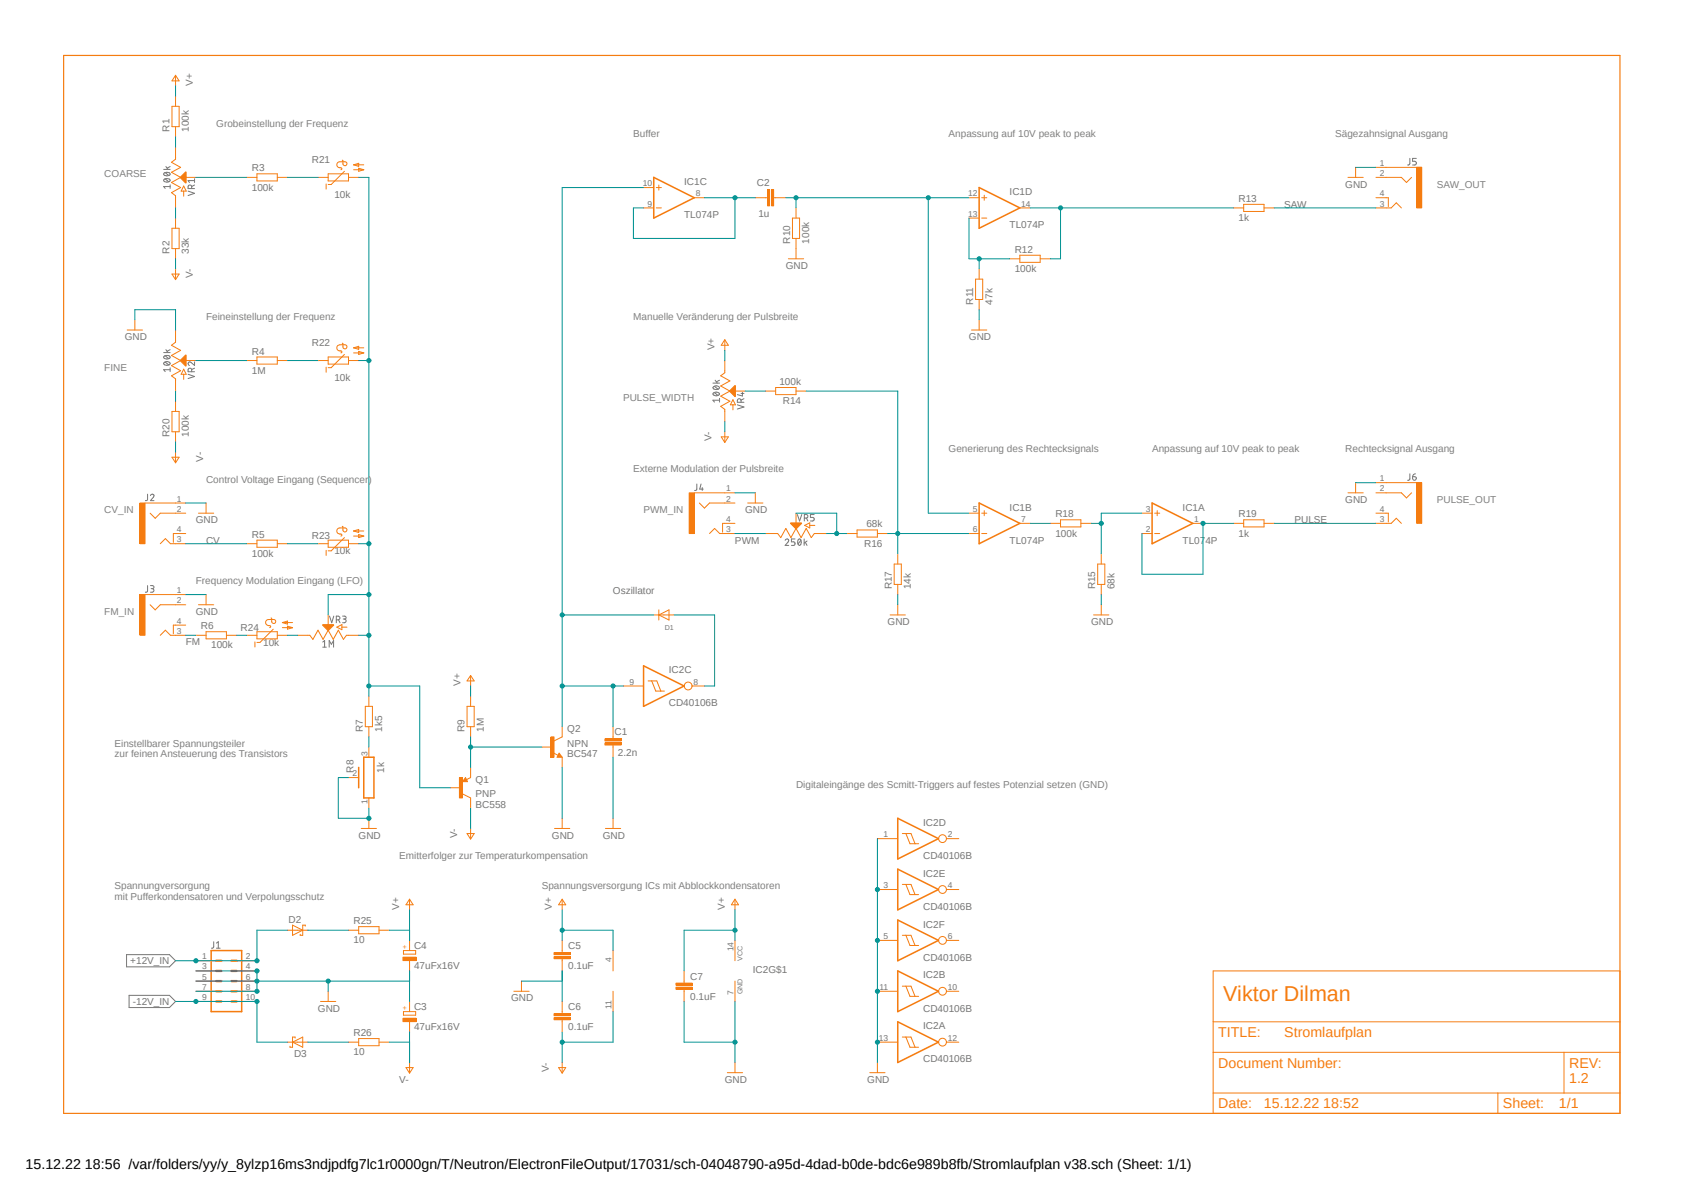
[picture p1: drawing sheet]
<svg xmlns="http://www.w3.org/2000/svg" width="420mm" height="297mm" viewBox="0 0 420 297" stroke-linecap="round" stroke-linejoin="round" font-family="sans-serif">
<g fill="none" stroke="#757575" stroke-width=".25">
<path d="M352 39.5l-.1 1.5-.5 .2M353.6 39.5h-1v.8h.6l.4 .3-.2 .5-.8 .1M40.9 42.3h1.6M40.9 44.8l.8-.2 .6 .1 .2 .3a.93 .93 0 0 1-1.6 0zM40.9 43.3l.8-.3a.58 .58 0 0 1 .7 .6l-1 .3-.5-.3zM41.2 44.7l.9 .7M41.2 43.1l.9 .7M41.4 41.6l.6 .7M42.5 46.6h-1.6l.3 .4M42.5 46.1v.9M42.5 41.6l-.8 .4M47 47.7l1.6 .6-1.6 .5"/>
<path d="M47.8 47.1v-.5a.45 .45 0 0 0-.4-.4 .45 .45 0 0 0-.4 .4v.5h1.6M48.6 46.2l-.8 .4M48.6 45.1h-1.6l.3 .4M48.6 44.6v.9M40.9 88h1.6M40.9 90.5l.8-.2 .6 .1 .2 .3a.93 .93 0 0 1-1.6 0zM40.9 89l.5-.3h.6l.5 .5a.93 .93 0 0 1-1.6 0zM41.2 90.4l.9 .7M41.2 88.8l.9 .7M41.4 87.3l.6 .7M42.5 91.8v.9M42.5 92.3h-1.6l.3 .4"/>
<path d="M42.5 87.3l-.8 .4M47 93.4l1.6 .6-1.6 .5M47.8 92.8v-.7a.46 .46 0 0 0-.5-.2 .46 .46 0 0 0-.3 .4v.5h1.6M48.6 90.3v.9l-.9-.7a.44 .44 0 0 0-.7 .1 .44 .44 0 0 0 .3 .6M48.6 91.9l-.8 .3M178 95.6h1.6M178.1 98.1l1-.2 .5 .4a.96 .96 0 0 1-1.6 0zM178.1 96.6l.7-.3 .6 .2 .2 .3a.96 .96 0 0 1-1.6 0zM178.4 98l.8 .7M178.4 96.4l.8 .8M178.5 94.9l.6 .7M179.6 99.9h-1.6l.4 .5"/>
<path d="M179.6 99.4v1M179.6 94.9l-.7 .4M185 98.2h.7M185.3 98v.8l-1.2-.3M185.7 99.5l-.7 .4M184.1 101l1.6 .6-1.6 .5M185 100.4v-.5a.47 .47 0 0 0-.5-.4 .47 .47 0 0 0-.4 .4v.5h1.6M352 118.3l-.1 1.4-.5 .2M352.6 119h.8a.46 .46 0 0 1-.1 .8 .46 .46 0 0 1-.7-.4zM353.4 118.3a.72 .72 0 0 0-.8 .7M36.8 123.4v1.4l-.5 .2M37.6 123.7a.44 .44 0 0 1 .6-.3 .44 .44 0 0 1 .1 .7l-.7 .9h.8"/>
<path d="M174 120.8l-.1 1.5-.5 .1M175 120.8l-.3 1.3h.9M175.3 121.7v.7M196 134.9a.44 .44 0 0 1 .7-.3 .44 .44 0 0 1 .1 .7l-.8 .8h.9M198.5 134.5h-.9v.8h.7l.2 .3-.2 .5h-.7M199.1 128.4l.5 1.6 .6-1.6M199.4 134.6l.2-.1a.93 .93 0 0 1 0 1.6l-.5-.5v-.6zM200 134.9l-.8 .9M200.8 134.5v1.6M200.8 129.3h.4a.45 .45 0 0 0 .5-.4 .45 .45 0 0 0-.5-.5h-.4v1.6M201.1 135.4l.4 .7M201.3 129.3l.4 .7"/>
<path d="M201.5 135l-.7 .6M203.3 128.4h-1v.8h.7l.3 .3-.3 .5h-.7M36.8 146.2v1.5l-.5 .1M37.6 146.2l.7 .1 .1 .3-.1 .3h-.6M38 146.9a.44 .44 0 0 1 .4 .3 .44 .44 0 0 1-.2 .5l-.6 .1M82.3 153.8l.5 1.6 .5-1.6M84 154.7h.4a.47 .47 0 0 0 .5-.4 .47 .47 0 0 0-.5-.5h-.4v1.6M84.5 154.7l.4 .7M85.5 153.8h.6l.3 .4-.2 .3h-.5M86 154.5a.47 .47 0 0 1 .4 .5 .47 .47 0 0 1-.4 .4h-.5M80.6 160.3l.4-.4v1.6M80.6 161.5h.9"/>
<path d="M82.2 161.5v-1.6l.5 .9 .6-.9v1.6M31.6 238.3h10.7l1.5 1.5-1.5 1.5h-10.7zM53.4 235.1l-.1 1.4-.5 .2M54 236.7h1M54 235.4l.5-.3v1.6M32.2 248.5h10.1l1.5 1.5-1.5 1.5h-10.1z"/>
</g>
<path d="M42.9 26.5h1.8v5.1h-1.8zM43.8 24v2.5M43.8 31.6v2.6M43.8 36.7v3l-1 .8 2.3 1.3-2.3 1.2 2.3 1.3-2.3 1.2 2.3 1.3-2.3 1.3 1 .7v3.1M42.9 57h1.8v5.1h-1.8zM43.8 54.4v2.6M45.9 46.4l.6 1.3h-1.3zM45.9 47.7v1.3M46.4 44.3h2.5M43.8 62.1v2.5" fill="none" stroke="#f57c10" stroke-width=".25"/>
<path d="M44.9 44.3l1.6-1.4v2.7z" fill-rule="evenodd" fill="#f57c10"/>
<path d="M45 44.3l1.5-1.3v2.6zM61.6 44.3h2.5M64.1 43.4h5.1v1.8h-5.1zM69.2 44.3h2.6M43.8 82.4v3l-1 .8 2.3 1.3-2.3 1.2 2.3 1.3-2.3 1.3 2.3 1.2-2.3 1.3 1 .8v3M45.9 92.2l.6 1.2h-1.3zM45.9 93.4v1.3M46.4 90h2.5" fill="none" stroke="#f57c10" stroke-width=".25"/>
<path d="M44.9 90l1.6-1.3v2.6z" fill-rule="evenodd" fill="#f57c10"/>
<g fill="none" stroke="#f57c10" stroke-width=".25">
<path d="M33.7 79.8v2.6M31.8 82.4h3.8M45 90l1.5-1.3v2.6zM61.6 90h2.5M64.1 89.1h5.1v1.8h-5.1zM69.2 90h2.6M61.6 135.7h2.5M64.1 134.8h5.1v1.8h-5.1zM69.2 135.7h2.6M48.9 158.6h2.5M51.4 157.7h5.1v1.8h-5.1zM56.5 158.6h2.6"/>
<path d="M74.3 158.6h3.1l.7 1 1.3-2.3 1.3 2.3 1.2-2.3 1.3 2.3 1.3-2.3 1.2 2.3 .8-1h3M81.9 153.5v2.5M84.1 156.5l1.3-.6v1.3zM85.4 156.5h1.2"/>
</g>
<path d="M80.6 155.9l2.7 .1-1.4 1.4z" fill-rule="evenodd" fill="#f57c10"/>
<g fill="none" stroke="#f57c10" stroke-width=".25">
<path d="M80.6 155.9l2.7 .1-1.4 1.4zM91.2 176.3h1.8v5.1h-1.8zM92.1 173.8v2.5M87 194.1h2.5M92.1 181.4v2.5M92.1 186.5v2.5M92.1 199.2v2.5M115.5 198.2l2 1M115.7 194.9l.1 .1M115.9 194.8l.1 .2M116 194.6l.2 .4M116.1 194.5l.2 .5"/>
<path d="M116.2 194.3l.3 .7M116.2 194.1l.5 1h-1.2zM117.5 194.1l-2 1M90.2 206.8h3.8M92.1 204.3v2.5"/>
</g>
<path d="M89.5 191.6v5M90.8 189h2.6v10.2h-2.6z" fill="none" stroke="#f57c10" stroke-width=".38"/>
<path d="M114.7 194.1h.7v5.1h-.7z" fill="#f57c10"/>
<path d="M112.4 196.6h2.5M114.7 194.1h.8v5.1h-.8zM117.5 191.6v2.5M117.5 199.2v2.5M138.1 187.9l1.2 .6M139.6 188l.7 1h-1.2zM139.6 188.5l.1 .3h-.4l.3-.5 .5 .6h-.8M140.3 183.9l-2 1.1" fill="none" stroke="#f57c10" stroke-width=".25"/>
<path d="M137.5 183.9h.8v5.1h-.8z" fill="#f57c10"/>
<g fill="none" stroke="#f57c10" stroke-width=".25">
<path d="M43.8 18.8l.9 1.4h-1.8zM43.8 18.9v2.6M160.7 46.8h2.5M160.7 51.9h2.5M163.8 46.8h1.3M163.8 51.9h1.3M164.5 46.2v1.3M173.3 49.4h2.6M197.8 54.4h1.8v5.1h-1.8zM198.7 51.9v2.5M198.7 59.5v2.6M241.9 49.4h2.5"/>
<path d="M241.9 54.4h2.5M245.1 49.4h1.2M245.1 54.4h1.2M245.7 48.7v1.3M254.6 51.9h2.5M307.9 51.9h2.6M310.5 51h5.1v1.8h-5.1zM315.6 51.9h2.5M42.9 68.4h1.8l-.9 1.4zM43.8 67.1v2.6M243.6 69.7h1.7v5.1h-1.7zM244.4 67.1v2.6"/>
<path d="M244.4 74.8v2.5M244.4 79.8v2.6M252.1 64.6h2.5M254.6 63.7h5.1v1.8h-5.1zM259.7 64.6h2.5M242.5 82.4h3.8M42.9 114.1h1.8l-.9 1.4zM43.8 112.9v2.5M241.9 128.1h2.5M241.9 133.2h2.5M245.1 128.1h1.2M245.1 133.2h1.2"/>
<path d="M245.7 127.5v1.2M254.6 130.6h2.5M163.2 153.5h5.1M164.5 152.2v2.6M164.5 153.5l2.5-1.3v2.6zM116.6 176.3h1.8v5.1h-1.8zM117.5 168.6l.9 1.4h-1.8zM117.5 168.7v2.5M117.5 173.8v2.5M155.6 171.2h5.1M161.8 170h2.2l1 2.5M162.7 170l1 2.5h2.2"/>
<path d="M172.8 171.2h3.1M117.5 181.4v2.5M135.3 186.5h2.5M137.6 183.9h.7v5.1h-.7zM140.3 181.4v2.5M140.3 189v2.6M153 183.9v.5M153 186v.5M116.6 208.1h1.8l-.9 1.4zM117.5 206.8v2.5M138.4 206.8h3.9M140.3 204.3v2.5"/>
<circle cx="171.8" cy="171.2" r=".97"/>
</g>
<path d="M163.2 44.3l10.1 5.1-10.1 5zM244.4 46.8l10.2 5.1-10.2 5.1zM244.4 125.6l10.2 5-10.2 5.1zM160.7 166.2l10.1 5-10.1 5.1z" fill="none" stroke="#f57c10" stroke-width=".38"/>
<path d="M151 184.4h4.1v.5h-4.1z" fill="#f57c10"/>
<path d="M151 184.4h4.1v.6h-4.1z" fill="none" stroke="#f57c10" stroke-width=".25"/>
<path d="M151 185.4h4.1v.6h-4.1z" fill="#f57c10"/>
<path d="M191.1 49.4h.5M193.1 49.4h.5M151 185.5h4.1v.5h-4.1zM153 181.4v2.5M153 186.5v2.5M151.1 206.8h3.9M153 204.3v2.5" fill="none" stroke="#f57c10" stroke-width=".25"/>
<path d="M192.6 47.3h.5v4.1h-.5z" fill="#f57c10"/>
<path d="M192.6 47.3h.5v4.1h-.5z" fill="none" stroke="#f57c10" stroke-width=".25"/>
<path d="M191.6 47.3h.5v4.1h-.5z" fill="#f57c10"/>
<path d="M188.6 49.4h2.5M191.6 47.3h.5v4.1h-.5zM193.6 49.4h2.6M180.9 90v3l-1 .8 2.3 1.3-2.3 1.2 2.3 1.3-2.3 1.3 2.3 1.3-2.3 1.2 1 .8v3M183 99.8l.6 1.2h-1.3zM183.5 97.6h2.5M183 101v1.3" fill="none" stroke="#f57c10" stroke-width=".25"/>
<path d="M182.1 97.6l1.5-1.3v2.6z" fill-rule="evenodd" fill="#f57c10"/>
<path d="M180.9 84.8l.9 1.4h-1.7zM180.9 84.9v2.6M182.1 97.6l1.5-1.3v2.7zM180.1 109h1.7l-.9 1.4zM180.9 107.8v2.5M191.1 133.2h3.1l.7 1 1.3-2.3 1.3 2.3 1.2-2.3 1.3 2.3 1.3-2.3 1.2 2.3 .8-1h3M198.7 128.1v2.5M200.9 131.1l1.3-.6v1.3zM202.2 131.1h1.2" fill="none" stroke="#f57c10" stroke-width=".25"/>
<path d="M197.4 130.5l2.7 .1-1.4 1.4z" fill-rule="evenodd" fill="#f57c10"/>
<g fill="none" stroke="#f57c10" stroke-width=".25">
<path d="M196.8 64.6h3.8M198.7 62.1v2.5M191.1 97.6h2.5M193.6 96.7h5.1v1.8h-5.1zM198.7 97.6h2.6M42.9 102.7h1.8v5.1h-1.8zM43.8 100.2v2.5M43.8 107.8v2.5M36.2 125.6h7.6M37.5 128.1l1.2 1.3 1.3-1.3h3.8M40 135.7l1.3-1.3 1.3 1.3h1.2M197.4 130.5l2.7 .2-1.4 1.3z"/>
<path d="M211.4 133.2h2.6M214 132.3h5v1.8h-5zM219 133.2h2.6M224.1 138.3v2.5M262.2 130.6h2.6M264.8 129.7h5v1.8h-5zM269.8 130.6h2.6M274.9 138.3v2.5M285.1 133.2h2.5M285.1 128.1h2.5M288.3 133.2h1.2M288.3 128.1h1.2"/>
<path d="M288.9 127.5v1.2M297.8 130.6h2.5M307.9 130.6h2.6M310.5 129.7h5.1v1.8h-5.1zM315.6 130.6h2.5M222.2 153.5h3.8M223.2 140.8h1.8v5.1h-1.8zM224.1 145.9v2.5M224.1 151v2.5M273 153.5h3.8M274 140.8h1.8v5.1h-1.8zM274.9 145.9v2.5"/>
<path d="M274.9 151v2.5M48.9 239.8h5.1M59.1 239.8h5M102.2 224.4l.9 1.4h-1.7zM102.2 224.6v2.5M140.3 224.4l.9 1.4h-1.7zM140.3 224.6v2.5M153 237.3v5.1M183.5 224.6v2.5M183.5 234.7v5.1M183.5 224.4l.9 1.4h-1.8zM48.9 250h5.1"/>
<path d="M48.9 247.4h5.1M48.9 244.9h5.1M48.9 242.4h5.1M59.1 250h5M59.1 247.4h5M59.1 244.9h5M59.1 242.4h5M80 250h3.8M81.9 247.4v2.6M153 247.4v5.1M183.5 244.9v5.1M101.4 266.5h1.7l-.9 1.4z"/>
<path d="M102.2 265.2v2.6M139.5 266.5h1.7l-.9 1.4zM140.3 265.2v2.6M181.6 267.8h3.8M183.5 265.2v2.6"/>
</g>
<path d="M287.6 125.6l10.2 5-10.2 5.1zM52.7 237.3h7.6v15.2h-7.6z" fill="none" stroke="#f57c10" stroke-width=".38"/>
<path d="M54 239.8h1.3M57.8 239.8h1.3M54 244.9h1.3M54 247.4h1.3M54 250h1.3M54 242.4h1.3M57.8 244.9h1.3M57.8 247.4h1.3M57.8 250h1.3M57.8 242.4h1.3" fill="none" stroke="#f57c10" stroke-width=".59"/>
<path d="M34.9 125.5h1.3v10.2h-1.3z" fill="#f57c10"/>
<path d="M34.9 125.6h1.3v10.1h-1.3zM43.8 128.1h2.6M43.8 135.7h2.6M43.8 125.6h2.6M46.4 133.2h-3.1v2.2M36.2 148.4h7.6M37.5 151l1.2 1.2 1.3-1.2h3.8M40 158.6l1.3-1.3 1.3 1.3h1.2" fill="none" stroke="#f57c10" stroke-width=".25"/>
<path d="M34.9 148.4h1.3v10.2h-1.3z" fill="#f57c10"/>
<path d="M173.3 123h7.6M174.6 125.6l1.3 1.2 1.2-1.2h3.8M177.1 133.2l1.3-1.3 1.3 1.3h1.2M34.9 148.4h1.3v10.2h-1.3zM43.8 151h2.6M43.8 158.6h2.6M43.8 148.4h2.6M46.4 156h-3.1v2.2" fill="none" stroke="#f57c10" stroke-width=".25"/>
<path d="M172 123h1.3v10.2h-1.3z" fill="#f57c10"/>
<path d="M346 51.9h1.3l1.3-1.3 1.3 1.3M346 44.3h3.9l1.2 1.2 1.3-1.2M346 41.8h7.7M172.1 123h1.2v10.2h-1.2zM180.9 125.6h2.6M180.9 133.2h2.6M180.9 123h2.6M183.5 130.6h-3.1v2.2" fill="none" stroke="#f57c10" stroke-width=".25"/>
<path d="M353.7 41.7h1.2v10.2h-1.2z" fill="#f57c10"/>
<path d="M343.5 44.3h2.5M343.5 51.9h2.5M343.5 41.8h2.5M343.5 49.4h3.1v2.2M353.7 41.7h1.2v10.2h-1.2zM346 130.6h1.3l1.3-1.2 1.3 1.2M346 123h3.9l1.2 1.3 1.3-1.3M346 120.5h7.7" fill="none" stroke="#f57c10" stroke-width=".25"/>
<path d="M353.7 120.5h1.2v10.1h-1.2z" fill="#f57c10"/>
<g fill="none" stroke="#f57c10" stroke-width=".25">
<path d="M79.4 44.3h2.5M81.4 45.9v1.3M81.9 43.4h5.1v1.8h-5.1zM85.4 40l.2 .1v.8a.5 .5 0 0 0 .5 .5 .5 .5 0 0 0 .5-.5 .5 .5 0 0 0-.5-.5h-1.3a.76 .76 0 0 0-.7 .9 .76 .76 0 0 0 1 .6l.3 .2-.3 .3M86 42.8l-3.3 3.3h-.8M87 44.3h2.5M88.3 41.1h2.5M88.3 41.1l1.2-.3v.7zM88.3 42.4h2.5M89.5 42l1.3 .4-1.3 .4zM336.5 44.3h3.8M338.4 41.8v2.5"/>
<path d="M79.4 90h2.5M81.4 91.6v1.3M81.9 89.1h5.1v1.8h-5.1zM85.4 85.7l.2 .1v.8a.51 .51 0 0 0 .5 .5 .51 .51 0 0 0 .5-.5 .51 .51 0 0 0-.5-.5h-1.3a.82 .82 0 0 0-.7 1 .82 .82 0 0 0 1.1 .5l.2 .3-.3 .2M86 88.5l-3.3 3.3h-.8M87 90h2.5M88.3 86.8l1.2-.4v.8zM88.3 86.8h2.5M88.3 88.1h2.5M89.5 87.7l1.3 .4-1.3 .4zM49.5 128.1h3.9M51.4 125.6v2.5"/>
<path d="M79.4 135.7h2.5M81.4 137.4v1.2M81.9 134.8h5.1v1.8h-5.1zM85.4 131.4l.2 .1v.8a.5 .5 0 0 0 .5 .5 .5 .5 0 0 0 .5-.5 .5 .5 0 0 0-.5-.5h-1.3a.82 .82 0 0 0-.7 1 .82 .82 0 0 0 1.1 .5l.2 .3-.3 .2M86 134.2l-3.3 3.3h-.8M87 135.7h2.5M88.3 132.5l1.2-.3v.7zM88.3 132.5h2.5M88.3 133.8h2.5M89.5 133.4l1.3 .4-1.3 .4zM186.7 125.6h3.8M188.6 123v2.6"/>
<path d="M336.5 123h3.8M338.4 120.5v2.5M343.5 123h2.5M343.5 130.6h2.5M343.5 120.5h2.5M343.5 128.1h3.1v2.2M353.7 120.5h1.2v10.1h-1.2zM49.5 151h3.9M51.4 148.4v2.6M61.6 158.6h2.5M64.1 157.7h5.1v1.8h-5.1zM67.7 154.3l.1 .1v.7a.51 .51 0 0 0 .5 .6 .51 .51 0 0 0 .5-.6 .51 .51 0 0 0-.5-.5h-1.2a.82 .82 0 0 0-.7 1.1 .82 .82 0 0 0 1.1 .5l.1 .3-.3 .2"/>
<path d="M68.2 157.1l-3.3 3.3h-.8M69.2 158.6h2.6M70.5 155.4h2.5M70.5 155.4l1.3-.4v.8zM70.5 156.7h2.5M71.8 156.3l1.2 .4-1.2 .4zM63.6 160.2v1.3M219 209.3h5.1M225.3 208.1h2.1l1 2.5M226.2 208.1l1 2.5h2.1M236.3 209.3h3.1M219 222h5.1"/>
<path d="M219 234.7h5.1M225.3 220.8h2.1l1 2.5M225.3 233.5h2.1l1 2.5M226.2 220.8l1 2.5h2.1M226.2 233.5l1 2.5h2.1M236.3 222h3.1M236.3 234.7h3.1M100.7 252.5h3.1v.9h-3.1zM219 247.4h5.1M225.3 246.2h2.1l1 2.5M225.3 258.9h2.1l1 2.5M226.2 246.2l1 2.5h2.1"/>
<path d="M226.2 258.9l1 2.5h2.1M236.3 247.4h3.1M217.1 267.8h3.8M219 260.1h5.1M219 265.2v2.6M236.3 260.1h3.1"/>
<circle cx="235.3" cy="209.3" r=".97"/>
<circle cx="235.3" cy="222" r=".97"/>
<circle cx="235.3" cy="234.7" r=".97"/>
<circle cx="235.3" cy="247.4" r=".97"/>
<circle cx="235.3" cy="260.1" r=".97"/>
</g>
<path d="M224.1 204.3l10.2 5-10.2 5.1zM224.1 217l10.2 5-10.2 5.1zM224.1 229.7l10.2 5-10.2 5.1zM224.1 242.4l10.2 5-10.2 5.1zM224.1 255.1l10.2 5-10.2 5.1z" fill="none" stroke="#f57c10" stroke-width=".38"/>
<path d="M100.6 254.2h3.3v.8h-3.3z" fill="#f57c10"/>
<path d="M100.7 237.3h3.1v.9h-3.1zM100.6 254.2h3.3v.8h-3.3zM102.2 250v2.5M102.2 255.1v2.5" fill="none" stroke="#f57c10" stroke-width=".25"/>
<path d="M100.6 238.9h3.3v.9h-3.3z" fill="#f57c10"/>
<path d="M100.6 238.9h3.3v.9h-3.3zM102.2 234.7v2.6M102.2 239.8v2.6M140.3 237.3v.5M140.3 239.3v.5" fill="none" stroke="#f57c10" stroke-width=".25"/>
<path d="M138.3 238.8h4.1v.5h-4.1z" fill="#f57c10"/>
<path d="M138.3 238.8h4.1v.5h-4.1z" fill="none" stroke="#f57c10" stroke-width=".25"/>
<path d="M138.3 237.8h4.1v.5h-4.1z" fill="#f57c10"/>
<path d="M138.3 237.8h4.1v.5h-4.1zM140.3 234.7v2.6M140.3 239.8v2.6M140.3 252.5v.5M140.3 254.5v.6" fill="none" stroke="#f57c10" stroke-width=".25"/>
<path d="M138.3 254h4.1v.5h-4.1z" fill="#f57c10"/>
<path d="M138.3 254h4.1v.5h-4.1z" fill="none" stroke="#f57c10" stroke-width=".25"/>
<path d="M138.3 253h4.1v.5h-4.1z" fill="#f57c10"/>
<path d="M138.3 253h4.1v.5h-4.1zM140.3 250v2.5M140.3 255.1v2.5M170.8 244.9v.5M170.8 246.9v.5" fill="none" stroke="#f57c10" stroke-width=".25"/>
<path d="M168.7 246.4h4.1v.5h-4.1z" fill="#f57c10"/>
<path d="M168.8 246.4h4v.5h-4z" fill="none" stroke="#f57c10" stroke-width=".25"/>
<path d="M168.7 245.4h4.1v.5h-4.1z" fill="#f57c10"/>
<g fill="none" stroke="#f57c10" stroke-width=".25">
<path d="M71.8 232.2h5M73 230.9l2.6 1.3-2.6 1.3zM76.2 231.2v-.3h-.6v2.6h-.7v-.3M87 232.2h2.5M89.5 231.3h5.1v1.8h-5.1zM94.6 232.2h2.6M73.7 259.1v-.2h-.7v2.5h-.6v-.2M89.5 259.2h5.1v1.8h-5.1zM128.3 247.4h3.8M130.2 244.9v2.5M168.8 245.4h4v.5h-4zM170.8 242.4v2.5"/>
<path d="M170.8 247.4v2.6M302.9 242.4h101.5v35.5h-101.5zM302.9 255.1h101.5M71.8 260.1h5M73 260.1l2.6-1.2v2.5zM87 260.1h2.5M94.6 260.1h2.6M302.9 262.7h101.5M302.9 272.8h101.5M373.9 272.8v5.1M390.5 262.7v10.1"/>
</g>
<path d="M15.9 13.8h388.5v264.1h-388.5z" fill="none" stroke="#f57c10" stroke-width=".3"/>
<path d="M48.9 44.3h12.7M117.5 183.9v7.7M117.5 186.5h17.8" fill="none" stroke="#009292" stroke-width=".25"/>
<circle cx="117.5" cy="186.5" r=".51" fill="#009292"/>
<g fill="none" stroke="#009292" stroke-width=".25">
<path d="M33.7 79.8v-2.5h10.1v5.1M87 194.1h-2.5v10.2h7.6v-2.6"/>
<circle cx="117.5" cy="186.5" r=".51"/>
</g>
<circle cx="92.1" cy="204.2" r=".51" fill="#009292"/>
<g fill="none" stroke="#009292" stroke-width=".25">
<path d="M244.4 77.3v2.5M224.1 148.4v2.6M274.9 148.4v2.6M140.3 191.6v12.7M153 189v15.3M170.8 250v10.1h12.7M183.5 250v15.2"/>
<circle cx="92.1" cy="204.3" r=".51"/>
</g>
<circle cx="183.5" cy="260.1" r=".51" fill="#009292"/>
<g fill="none" stroke="#009292" stroke-width=".25">
<path d="M48.9 242.4h15.2v5h-15.2M48.9 244.9h53.3M81.9 244.9v2.5M102.2 242.4v7.6"/>
<circle cx="183.5" cy="260.1" r=".51"/>
</g>
<circle cx="64.1" cy="242.3" r=".51" fill="#009292"/>
<circle cx="64.1" cy="242.4" r=".51" fill="none" stroke="#009292" stroke-width=".25"/>
<circle cx="64.1" cy="244.9" r=".51" fill="#009292"/>
<circle cx="64.1" cy="244.9" r=".51" fill="none" stroke="#009292" stroke-width=".25"/>
<circle cx="64.1" cy="247.4" r=".51" fill="#009292"/>
<circle cx="64.1" cy="247.4" r=".51" fill="none" stroke="#009292" stroke-width=".25"/>
<circle cx="81.9" cy="244.9" r=".51" fill="#009292"/>
<g fill="none" stroke="#009292" stroke-width=".25">
<path d="M338.4 41.8h5.1M46.4 125.6h5M183.5 123h5.1M338.4 120.5h5.1M46.4 148.4h5M219 209.3v55.9"/>
<circle cx="81.9" cy="244.9" r=".51"/>
</g>
<circle cx="219" cy="260.1" r=".51" fill="#009292"/>
<circle cx="219" cy="260.1" r=".51" fill="none" stroke="#009292" stroke-width=".25"/>
<circle cx="219" cy="247.4" r=".51" fill="#009292"/>
<circle cx="219" cy="247.4" r=".51" fill="none" stroke="#009292" stroke-width=".25"/>
<circle cx="219" cy="222" r=".51" fill="#009292"/>
<circle cx="219" cy="222" r=".51" fill="none" stroke="#009292" stroke-width=".25"/>
<circle cx="219" cy="234.7" r=".51" fill="#009292"/>
<g fill="none" stroke="#009292" stroke-width=".25">
<path d="M89.5 44.3h2.6v129.5M48.9 90h12.7M89.5 90h2.6M46.4 135.7h15.2M89.5 135.7h2.6M46.4 158.6h2.5M89.5 158.6h2.6M92.1 148.4h-10.2v5.1M92.1 171.2h12.7v25.4h7.6M130.2 244.9h10.1M140.3 242.4v7.6"/>
<circle cx="219" cy="234.7" r=".51"/>
</g>
<circle cx="92.1" cy="171.2" r=".51" fill="#009292"/>
<circle cx="92.1" cy="171.2" r=".51" fill="none" stroke="#009292" stroke-width=".25"/>
<circle cx="92.1" cy="90" r=".51" fill="#009292"/>
<circle cx="92.1" cy="90" r=".51" fill="none" stroke="#009292" stroke-width=".25"/>
<circle cx="92.1" cy="135.7" r=".51" fill="#009292"/>
<circle cx="92.1" cy="135.7" r=".51" fill="none" stroke="#009292" stroke-width=".25"/>
<circle cx="92.1" cy="148.4" r=".51" fill="#009292"/>
<circle cx="92.1" cy="148.4" r=".51" fill="none" stroke="#009292" stroke-width=".25"/>
<circle cx="92.1" cy="158.6" r=".51" fill="#009292"/>
<g fill="none" stroke="#009292" stroke-width=".25">
<path d="M43.8 21.5v2.5M180.9 87.5v2.5M117.5 171.2v2.6M183.5 227.1v7.6"/>
<circle cx="92.1" cy="158.6" r=".51"/>
</g>
<circle cx="183.5" cy="232.2" r=".51" fill="#009292"/>
<g fill="none" stroke="#009292" stroke-width=".25">
<path d="M140.3 232.2h12.7v5.1M140.3 227.1v7.6M183.5 232.2h-12.7v10.2"/>
<circle cx="183.5" cy="232.2" r=".51"/>
</g>
<circle cx="140.3" cy="232.2" r=".51" fill="#009292"/>
<g fill="none" stroke="#009292" stroke-width=".25">
<path d="M43.8 64.6v2.5M43.8 110.3v2.6M180.9 105.2v2.6M117.5 201.7v5.1M97.2 232.2h5M102.2 227.1v7.6M102.2 257.6v7.6M140.3 257.6v7.6M153 252.5v7.6h-12.7M97.2 260.1h5"/>
<circle cx="140.3" cy="232.2" r=".51"/>
</g>
<circle cx="140.3" cy="260.1" r=".51" fill="#009292"/>
<g fill="none" stroke="#009292" stroke-width=".25">
<path d="M160.7 46.8h-20.4v134.6M140.3 153.5h22.9M168.3 153.5h10.1v17.7h-2.5M140.3 171.2h15.3M153 171.2v10.2"/>
<circle cx="140.3" cy="260.1" r=".51"/>
</g>
<circle cx="140.3" cy="153.5" r=".51" fill="#009292"/>
<circle cx="140.3" cy="153.5" r=".51" fill="none" stroke="#009292" stroke-width=".25"/>
<circle cx="140.3" cy="171.2" r=".51" fill="#009292"/>
<circle cx="140.3" cy="171.2" r=".51" fill="none" stroke="#009292" stroke-width=".25"/>
<circle cx="153" cy="171.2" r=".51" fill="#009292"/>
<g fill="none" stroke="#009292" stroke-width=".25">
<path d="M241.9 54.4v10.2h10.2M244.4 64.6v2.5"/>
<circle cx="153" cy="171.2" r=".51"/>
</g>
<circle cx="244.4" cy="64.6" r=".51" fill="#009292"/>
<g fill="none" stroke="#009292" stroke-width=".25">
<path d="M257.1 51.9h50.8M264.8 51.9v12.7h-2.6"/>
<circle cx="244.4" cy="64.6" r=".51"/>
</g>
<circle cx="264.8" cy="51.9" r=".51" fill="#009292"/>
<g fill="none" stroke="#009292" stroke-width=".25">
<path d="M196.2 49.4h45.7M198.7 49.4v2.5M231.7 49.4v78.7h10.2"/>
<circle cx="264.8" cy="51.9" r=".51"/>
</g>
<circle cx="198.7" cy="49.3" r=".51" fill="#009292"/>
<circle cx="198.7" cy="49.4" r=".51" fill="none" stroke="#009292" stroke-width=".25"/>
<circle cx="231.7" cy="49.3" r=".51" fill="#009292"/>
<g fill="none" stroke="#009292" stroke-width=".25">
<path d="M175.9 49.4h12.7M183.5 49.4v10.1h-25.4v-7.6h2.6"/>
<circle cx="231.7" cy="49.4" r=".51"/>
</g>
<circle cx="183.5" cy="49.3" r=".51" fill="#009292"/>
<g fill="none" stroke="#009292" stroke-width=".25">
<path d="M318.1 51.9h25.4M198.7 128.1h10.2v5.1M206.3 133.2h5.1"/>
<circle cx="183.5" cy="49.4" r=".51"/>
</g>
<circle cx="208.9" cy="133.2" r=".51" fill="#009292"/>
<g fill="none" stroke="#009292" stroke-width=".25">
<path d="M201.3 97.6h22.8v40.7M221.6 133.2h20.3"/>
<circle cx="208.9" cy="133.2" r=".51"/>
</g>
<circle cx="224.1" cy="133.2" r=".51" fill="#009292"/>
<g fill="none" stroke="#009292" stroke-width=".25">
<path d="M186 97.6h5.1M257.1 130.6h5.1M272.4 130.6h2.5M285.1 128.1h-10.2v10.2"/>
<circle cx="224.1" cy="133.2" r=".51"/>
</g>
<circle cx="274.9" cy="130.6" r=".51" fill="#009292"/>
<g fill="none" stroke="#009292" stroke-width=".25">
<path d="M307.9 130.6h-7.6v12.7h-15.2v-10.1"/>
<circle cx="274.9" cy="130.6" r=".51"/>
</g>
<circle cx="300.3" cy="130.6" r=".51" fill="#009292"/>
<g fill="none" stroke="#009292" stroke-width=".25">
<path d="M43.8 34.2v2.5M43.8 51.9v2.5M71.8 44.3h7.6M43.8 97.6v2.6M71.8 90h7.6M71.8 135.7h7.6M183.5 133.2h7.6M318.1 130.6h25.4M59.1 158.6h2.5M71.8 158.6h2.5M92.1 183.9v2.6M71.8 232.2h-7.7v7.6h-20.3"/>
<circle cx="300.3" cy="130.6" r=".51"/>
</g>
<circle cx="64.1" cy="239.8" r=".51" fill="#009292"/>
<circle cx="64.1" cy="239.8" r=".51" fill="none" stroke="#009292" stroke-width=".25"/>
<circle cx="48.9" cy="239.8" r=".51" fill="#009292"/>
<g fill="none" stroke="#009292" stroke-width=".25">
<path d="M43.8 250h20.3v10.1h7.7"/>
<circle cx="48.9" cy="239.8" r=".51"/>
</g>
<circle cx="64.1" cy="250" r=".51" fill="#009292"/>
<circle cx="64.1" cy="250" r=".51" fill="none" stroke="#009292" stroke-width=".25"/>
<circle cx="48.9" cy="250" r=".51" fill="#009292"/>
<g fill="none" stroke="#009292" stroke-width=".25">
<path d="M76.8 232.2h10.2M76.8 260.1h10.2"/>
<circle cx="48.9" cy="250" r=".51"/>
</g>
<text font-size="5.4" fill="#f57c10" x="305.4" y="250">Viktor Dilman</text>
<g font-size="3.6" fill="#f57c10">
<text x="304.1" y="258.8">TITLE:</text>
<text x="320.6" y="258.8">Stromlaufplan</text>
<text x="304.1" y="266.5">Document Number:</text>
<text x="391.7" y="266.5">REV:</text>
<text x="391.7" y="270.3">1.2</text>
<text x="304.1" y="276.6">Date:</text>
<text x="315.5" y="276.6">15.12.22 18:52</text>
<text x="375.2" y="276.6">Sheet:</text>
<text x="389.2" y="276.6">1/1</text>
</g>
<text font-size="3.6" x="6.4" y="291.8">15.12.22 18:56 /var/folders/yy/y_8ylzp16ms3ndjpdfg7lc1r0000gn/T/Neutron/ElectronFileOutput/17031/sch-04048790-a95d-4dad-b0de-bdc6e989b8fb/Stromlaufplan v38.sch (Sheet: 1/1)</text>
<g font-size="2.5" fill="#757575">
<text x="48.1" y="21.4" transform="rotate(-90 48.1 21.4)">V+</text>
<text x="42.3" y="32.9" transform="rotate(-90 42.3 32.9)">R1</text>
<text x="47.1" y="32.9" transform="rotate(-90 47.1 32.9)">100k</text>
<text x="77.8" y="40.7">R21</text>
<text x="62.9" y="47.6">100k</text>
<text x="62.9" y="42.8">R3</text>
<text x="170.8" y="46.2">IC1C</text>
<text x="188.9" y="46.4">C2</text>
<text x="335.9" y="46.8">GND</text>
<text x="83.5" y="49.5">10k</text>
<text x="252.1" y="48.7">IC1D</text>
<text x="309.2" y="50.4">R13</text>
<text x="320.6" y="51.9">SAW</text>
<text x="170.8" y="54.4">TL074P</text>
<text x="189.3" y="54.1">1u</text>
<text x="252.1" y="57">TL074P</text>
<text x="309.2" y="55.2">1k</text>
<text x="42.3" y="63.3" transform="rotate(-90 42.3 63.3)">R2</text>
<text x="47.1" y="63.3" transform="rotate(-90 47.1 63.3)">33k</text>
<text x="197.2" y="60.8" transform="rotate(-90 197.2 60.8)">R10</text>
<text x="202" y="60.8" transform="rotate(-90 202 60.8)">100k</text>
<text x="253.3" y="63.1">R12</text>
<text x="48.1" y="69.5" transform="rotate(-90 48.1 69.5)">V-</text>
<text x="196.2" y="67.1">GND</text>
<text x="253.3" y="67.9">100k</text>
<text x="242.9" y="76" transform="rotate(-90 242.9 76)">R11</text>
<text x="247.7" y="76" transform="rotate(-90 247.7 76)">47k</text>
<text x="31.1" y="84.9">GND</text>
<text x="62.9" y="88.5">R4</text>
<text x="77.8" y="86.4">R22</text>
<text x="178.4" y="87.5" transform="rotate(-90 178.4 87.5)">V+</text>
<text x="241.9" y="84.9">GND</text>
<text x="62.9" y="93.3">1M</text>
<text x="83.5" y="95.2">10k</text>
<text x="194.6" y="96.1">100k</text>
<text x="195.4" y="100.9">R14</text>
<text x="42.3" y="109" transform="rotate(-90 42.3 109)">R20</text>
<text x="47.1" y="109" transform="rotate(-90 47.1 109)">100k</text>
<text x="177.7" y="110.1" transform="rotate(-90 177.7 110.1)">V-</text>
<text x="50.7" y="115.2" transform="rotate(-90 50.7 115.2)">V-</text>
<text x="335.9" y="125.5">GND</text>
<text x="48.9" y="130.6">GND</text>
<text x="186" y="128.1">GND</text>
<text x="216.3" y="131.6">68k</text>
<text x="252.1" y="127.4">IC1B</text>
<text x="263.5" y="129.1">R18</text>
<text x="295.2" y="127.4">IC1A</text>
<text x="309.2" y="129.1">R19</text>
<text x="323.2" y="130.6">PULSE</text>
<text x="51.4" y="135.7">CV</text>
<text x="62.9" y="134.2">R5</text>
<text x="77.8" y="134.7">R23</text>
<text x="183.5" y="135.7">PWM</text>
<text x="215.7" y="136.4">R16</text>
<text x="252.1" y="135.7">TL074P</text>
<text x="263.5" y="133.9">100k</text>
<text x="295.2" y="135.7">TL074P</text>
<text x="309.2" y="133.9">1k</text>
<text x="62.9" y="139">100k</text>
<text x="83.5" y="138.4">10k</text>
<text x="153" y="148.4">Oszillator</text>
<text x="222.6" y="147.1" transform="rotate(-90 222.6 147.1)">R17</text>
<text x="227.4" y="147.1" transform="rotate(-90 227.4 147.1)">14k</text>
<text x="273.4" y="147.1" transform="rotate(-90 273.4 147.1)">R15</text>
<text x="278.2" y="147.1" transform="rotate(-90 278.2 147.1)">68k</text>
<text x="48.9" y="153.5">GND</text>
<text x="46.4" y="161.1">FM</text>
<text x="50.2" y="157.1">R6</text>
<text x="52.7" y="161.8">100k</text>
<text x="60.1" y="157.5">R24</text>
<text x="65.7" y="161.2">10k</text>
<text x="221.6" y="156">GND</text>
<text x="272.4" y="156">GND</text>
<text x="114.9" y="171.2" transform="rotate(-90 114.9 171.2)">V+</text>
<text x="167" y="168.1">IC2C</text>
<text x="167" y="176.3">CD40106B</text>
<text x="90.6" y="182.7" transform="rotate(-90 90.6 182.7)">R7</text>
<text x="95.4" y="182.7" transform="rotate(-90 95.4 182.7)">1k5</text>
<text x="116" y="182.7" transform="rotate(-90 116 182.7)">R9</text>
<text x="120.8" y="182.7" transform="rotate(-90 120.8 182.7)">1M</text>
<text x="141.6" y="182.7">Q2</text>
<text x="153.4" y="183.6">C1</text>
<text x="141.6" y="189">BC547</text>
<text x="141.6" y="186.5">NPN</text>
<text x="154.2" y="188.6">2.2n</text>
<text x="88.3" y="192.8" transform="rotate(-90 88.3 192.8)">R8</text>
<text x="95.9" y="192.8" transform="rotate(-90 95.9 192.8)">1k</text>
<text x="118.7" y="195.4">Q1</text>
<text x="118.7" y="199">PNP</text>
<text x="118.7" y="201.7">BC558</text>
<text x="89.5" y="209.3">GND</text>
<text x="114.2" y="209.2" transform="rotate(-90 114.2 209.2)">V-</text>
<text x="137.8" y="209.3">GND</text>
<text x="150.5" y="209.3">GND</text>
<text x="230.5" y="206.2">IC2D</text>
<text x="230.5" y="214.4">CD40106B</text>
<text x="230.5" y="218.9">IC2E</text>
<text x="99.7" y="227.1" transform="rotate(-90 99.7 227.1)">V+</text>
<text x="137.8" y="227.1" transform="rotate(-90 137.8 227.1)">V+</text>
<text x="181" y="227.1" transform="rotate(-90 181 227.1)">V+</text>
<text x="230.5" y="227.1">CD40106B</text>
<text x="72" y="230.3">D2</text>
<text x="88.3" y="230.7">R25</text>
<text x="230.5" y="231.5">IC2F</text>
<text x="88.3" y="235.5">10</text>
<text x="103.4" y="236.8">C4</text>
<text x="141.8" y="236.9">C5</text>
<text x="230.5" y="239.8">CD40106B</text>
<text x="32.5" y="240.7">+12V_IN</text>
<text x="103.4" y="241.9">47uFx16V</text>
<text x="141.8" y="242">0.1uF</text>
<text x="172.3" y="244.5">C7</text>
<text x="187.9" y="243">IC2G$1</text>
<text x="230.5" y="244.2">IC2B</text>
<text x="33.2" y="250.8">-12V_IN</text>
<text x="127.6" y="250">GND</text>
<text x="172.3" y="249.6">0.1uF</text>
<text x="79.4" y="252.5">GND</text>
<text x="103.4" y="257.1">47uFx16V</text>
<text x="103.4" y="252">C3</text>
<text x="141.8" y="257.2">0.1uF</text>
<text x="141.8" y="252.1">C6</text>
<text x="230.5" y="252.5">CD40106B</text>
<text x="230.5" y="256.9">IC2A</text>
<text x="73.4" y="263.8">D3</text>
<text x="88.3" y="263.4">10</text>
<text x="88.3" y="258.6">R26</text>
<text x="137" y="267.6" transform="rotate(-90 137 267.6)">V-</text>
<text x="230.5" y="265.2">CD40106B</text>
<text x="99.7" y="270.3">V-</text>
<text x="181" y="270.3">GND</text>
<text x="216.5" y="270.3">GND</text>
</g>
<g font-size="2.5" fill="#808080">
<text x="54" y="31.6">Grobeinstellung der Frequenz</text>
<text x="158.1" y="34.1">Buffer</text>
<text x="236.8" y="34.1">Anpassung auf 10V peak to peak</text>
<text x="333.3" y="34.1">Sägezahnsignal Ausgang</text>
<text x="26" y="44.3">COARSE</text>
<text x="358.7" y="46.8">SAW_OUT</text>
<text x="51.4" y="79.8">Feineinstellung der Frequenz</text>
<text x="158.1" y="79.8">Manuelle Veränderung der Pulsbreite</text>
<text x="26" y="92.5">FINE</text>
<text x="155.6" y="100.1">PULSE_WIDTH</text>
<text x="236.8" y="112.8">Generierung des Rechtecksignals</text>
<text x="287.6" y="112.8">Anpassung auf 10V peak to peak</text>
<text x="335.9" y="112.8">Rechtecksignal Ausgang</text>
<text x="158.1" y="117.9">Externe Modulation der Pulsbreite</text>
<text x="51.4" y="120.5">Control Voltage Eingang (Sequencer)</text>
<text x="358.7" y="125.5">PULSE_OUT</text>
<text x="26" y="128.1">CV_IN</text>
<text x="160.6" y="128.1">PWM_IN</text>
<text x="48.9" y="145.9">Frequency Modulation Eingang (LFO)</text>
<text x="26" y="153.5">FM_IN</text>
<text x="28.6" y="186.4">Einstellbarer Spannungsteiler</text>
<text x="28.6" y="189">zur feinen Ansteuerung des Transistors</text>
<text x="198.7" y="196.6">Digitaleingänge des Scmitt-Triggers auf festes Potenzial setzen (GND)</text>
<text x="99.7" y="214.4">Emitterfolger zur Temperaturkompensation</text>
<text x="28.6" y="221.9">Spannungversorgung</text>
<text x="28.6" y="224.6">mit Pufferkondensatoren und Verpolungsschutz</text>
<text x="135.2" y="222">Spannungsversorgung ICs mit Abblockkondensatoren</text>
</g>
<g font-size="2.1" fill="#757575">
<text x="344.5" y="41.4">1</text>
<text x="160.4" y="46.5">10</text>
<text x="344.5" y="43.9">2</text>
<text x="161.6" y="51.5">9</text>
<text x="173.7" y="49">8</text>
<text x="241.7" y="49">12</text>
<text x="255" y="51.5">14</text>
<text x="344.5" y="51.5">3</text>
<text x="344.5" y="49">4</text>
<text x="241.7" y="54.1">13</text>
<text x="44.2" y="125.2">1</text>
<text x="181.3" y="125.2">2</text>
<text x="181.3" y="122.6">1</text>
<text x="344.5" y="122.6">2</text>
<text x="344.5" y="120.1">1</text>
<text x="44.2" y="127.7">2</text>
<text x="181.3" y="130.3">4</text>
<text x="242.9" y="127.7">5</text>
<text x="255" y="130.3">7</text>
<text x="286.1" y="127.7">3</text>
<text x="298.1" y="130.3">1</text>
<text x="344.5" y="130.3">3</text>
<text x="344.5" y="127.7">4</text>
<text x="44.2" y="135.3">3</text>
<text x="44.2" y="132.8">4</text>
<text x="181.3" y="132.8">3</text>
<text x="242.9" y="132.8">6</text>
<text x="286.1" y="132.8">2</text>
<text x="44.2" y="148">1</text>
<text x="44.2" y="150.6">2</text>
<text x="44.2" y="155.7">4</text>
<text x="44.2" y="158.2">3</text>
<text x="157.1" y="170.9">9</text>
<text x="173.1" y="170.9">8</text>
<text x="91.7" y="188.7" transform="rotate(-90 91.7 188.7)">3</text>
<text x="88" y="193.7">2</text>
<text x="91.7" y="200.7" transform="rotate(-90 91.7 200.7)">1</text>
<text x="220.6" y="209">1</text>
<text x="236.6" y="209">2</text>
<text x="220.6" y="221.7">3</text>
<text x="236.6" y="221.7">4</text>
<text x="50.5" y="239.4">1</text>
<text x="61.4" y="239.4">2</text>
<text x="183.1" y="237.5" transform="rotate(-90 183.1 237.5)">14</text>
<text x="220.6" y="234.4">5</text>
<text x="236.6" y="234.4">6</text>
<text x="50.5" y="244.5">5</text>
<text x="50.5" y="242">3</text>
<text x="61.4" y="244.5">6</text>
<text x="61.4" y="242">4</text>
<text x="152.7" y="240" transform="rotate(-90 152.7 240)">4</text>
<text x="50.5" y="249.6">9</text>
<text x="50.5" y="247.1">7</text>
<text x="61.4" y="249.6">10</text>
<text x="61.4" y="247.1">8</text>
<text x="152.7" y="252" transform="rotate(-90 152.7 252)">11</text>
<text x="183.1" y="248.4" transform="rotate(-90 183.1 248.4)">7</text>
<text x="219.6" y="247.1">11</text>
<text x="236.6" y="247.1">10</text>
<text x="219.4" y="259.8">13</text>
<text x="236.6" y="259.8">12</text>
</g>
<g font-size="1.8" fill="#757575">
<text x="166" y="157.3">D1</text>
<text x="185.4" y="239.8" transform="rotate(-90 185.4 239.8)">VCC</text>
<text x="185.4" y="248.2" transform="rotate(-90 185.4 248.2)">GND</text>
</g>
<g font-size="1.8" fill="#f57c10">
<text x="101.6" y="236.9" transform="rotate(-90 101.6 236.9)">+</text>
<text x="101.6" y="252.1" transform="rotate(-90 101.6 252.1)">+</text>
</g>
</svg>
